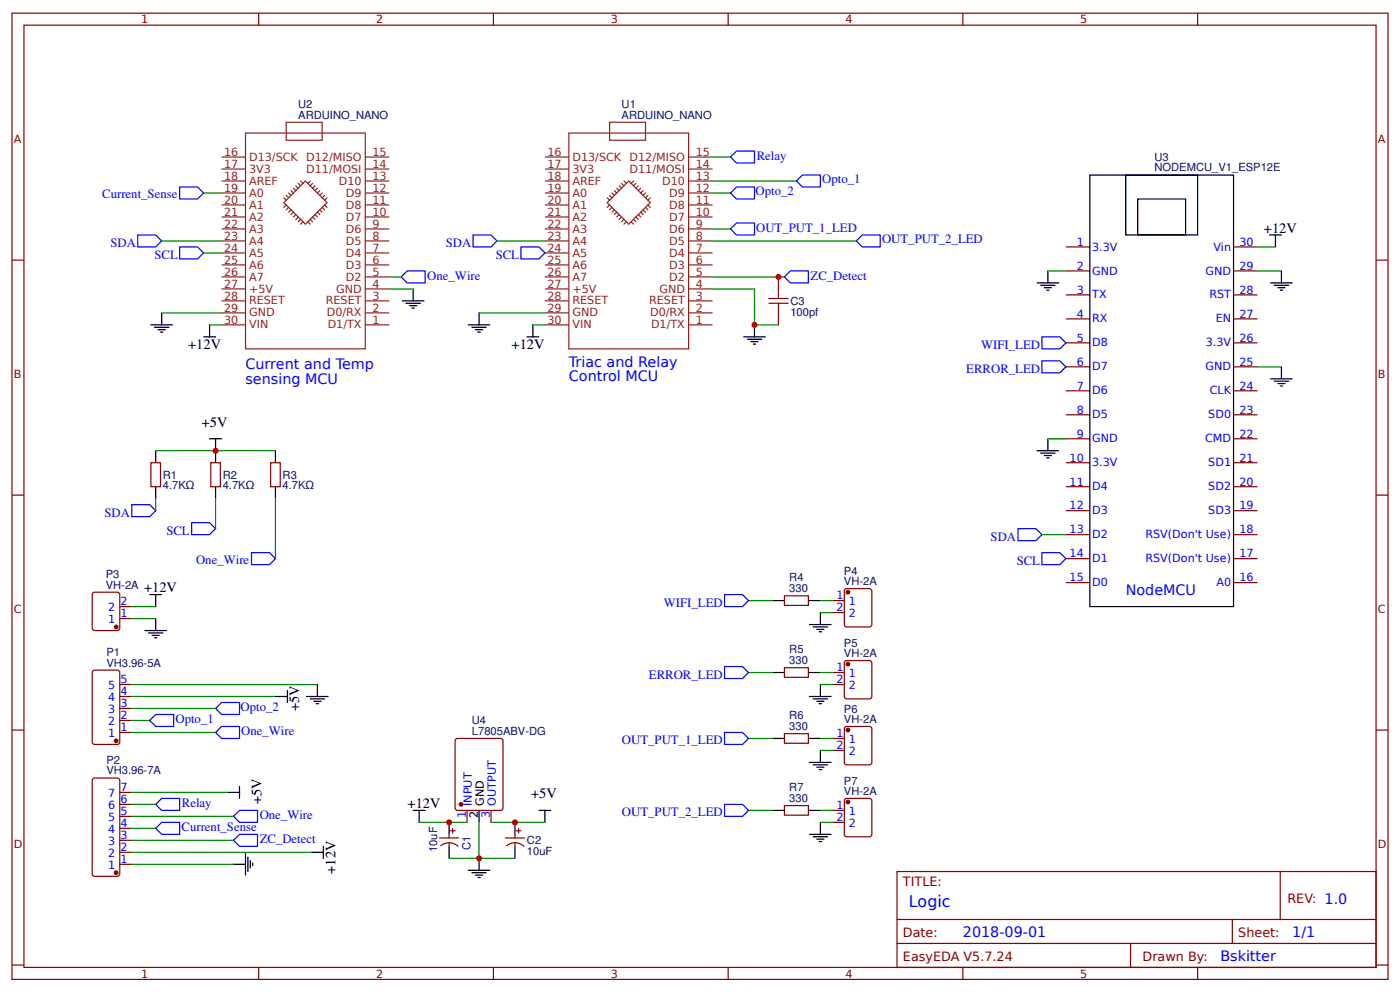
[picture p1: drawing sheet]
<svg xmlns="http://www.w3.org/2000/svg" width="309mm" height="219mm" viewBox="0 0 309 219" stroke-linecap="round" stroke-linejoin="round" font-family="sans-serif">
<g fill="none" stroke="#800" stroke-width=".26">
<path d="M2.6 2.9h304.1v213.3h-304.1zM5.3 5.6h298.7v207.9h-298.7zM57.1 2.9v2.7M109 2.9v2.7M160.9 2.9v2.7M212.7 2.9v2.7M264.6 2.9v2.7M2.6 57.4h2.7M235.5 54.5h5.3M235.5 59.8h5.3M272.5 54.5h5.3M272.5 59.8h5.3"/>
<path d="M304 57.4h2.7M172 61.1v2.7M172 69.1v2.6M235.5 65.1h5.3M235.5 70.4h5.3M235.5 75.7h5.3M272.5 65.1h5.3M272.5 70.4h5.3M272.5 75.7h5.3M235.5 81h5.3M235.5 86.3h5.3M235.5 91.5h5.3"/>
<path d="M235.5 96.8h5.3M272.5 81h5.3M272.5 86.3h5.3M272.5 91.5h5.3M272.5 96.8h5.3M2.6 109.3h2.7M33.3 102.1h2.2v5.3h-2.2zM46.6 102.1h2.1v5.3h-2.1zM59.8 102.1h2.1v5.3h-2.1zM235.5 102.1h5.3M235.5 107.4h5.3M235.5 112.7h5.3"/>
<path d="M235.5 118h5.3M272.5 102.1h5.3M272.5 107.4h5.3M272.5 112.7h5.3M272.5 118h5.3M304 109.3h2.7M20.6 130.8l5.3-.1 .5 .3 .1 7.6-.3 .5-5.3 .1-.5-.3v-7.7zM26.5 136.5h2.6M26.5 133.9h2.6M173.3 131.5h5.3v2.1h-5.3zM183.9 132.6h2.6M183.9 135.2h2.6"/>
<path d="M186.6 130.2l.5-.3h5l.4 .3 .1 7.6-.2 .5-5.3 .1-.5-.3zM235.5 123.3h5.3M235.5 128.6h5.3M272.5 123.3h5.3M272.5 128.6h5.3M20.6 148l5.3-.1 .5 .3 .1 15.6-.3 .4-5.3 .1-.5-.3v-15.6zM26.5 159h2.6M26.5 156.4h2.6M26.5 153.7h2.6M26.5 151.1h2.6M173.3 147.4h5.3v2.1h-5.3zM183.9 151.1h2.6"/>
<path d="M183.9 148.4h2.6M186.6 146l.5-.2h5l.4 .2 .1 7.7-.2 .5-5.3 .1-.5-.3zM2.6 161.1h2.7M20.6 171.8l5.3-.1 .3 .1 .3 .4v20.7l-.3 .4-.3 .1h-5l-.3-.1-.2-.4v-20.7zM26.5 177.5h2.6M26.5 174.9h2.6M26.5 161.7h2.6M100.8 163.1l9.8-.1 .5 .2v15.1l-.2 .5-9.8 .1-.5-.3-.1-15.1zM103.2 178.9v2.6M108.5 178.9v2.6M173.3 161.9h5.3v2.1h-5.3zM173.3 177.8h5.3v2.1h-5.3z"/>
<path d="M183.9 163h2.6M183.9 165.6h2.6M183.9 178.9h2.6M186.6 160.6l.5-.3h5l.4 .3 .1 7.7-.2 .4-5.3 .1-.5-.3zM186.6 176.5l.5-.3h5l.4 .3 .1 7.6-.2 .5-5.3 .1-.5-.3zM304 161.1h2.7M26.5 190.8h2.6M26.5 188.1h2.6M26.5 185.5h2.6M26.5 182.8h2.6M26.5 180.2h2.6M97.1 184.9h4.2"/>
<path d="M97.3 186.7a2.84 2.84 0 0 1 3.9 .2M99.2 184.1v.8M99.2 186v.8M99.5 183.4h1M100 182.8v1.1M111.7 184.9h4.2M111.9 186.7a2.84 2.84 0 0 1 3.9 .2M113.8 184.1v.8M113.8 186v.8M114 183.4h1.1M114.6 182.8v1.1M183.9 181.5h2.6"/>
<path d="M198.2 192.4h105.8v21.1h-105.8zM282.8 192.4v10.5M2.6 213h2.7M57.1 213.5v2.7M109 213.5v2.7M160.9 213.5v2.7M198.2 202.9h105.8M198.2 208.2h105.8M212.7 213.5v2.7M249.8 208.2v5.3M264.6 213.5v2.7M272.3 202.9v5.3"/>
<path d="M304 213h2.7"/>
</g>
<g fill="none" stroke="#000" stroke-width=".26">
<path d="M240.8 38.6h31.7v95.3h-31.7zM248.7 38.6h15.9v13.3h-15.9zM231.5 59.8v2.6M251.4 43.9h10.5v8h-10.5zM280.5 51.9h2.6M281.8 51.9v2.6M283.1 59.8v2.6M33.3 71.7h4.8M34.1 72.2h3.2M34.9 72.8h1.6M35.5 73.3h.5M35.7 69.1v2.6"/>
<path d="M45 74.3h2.6M46.3 71.7v2.6M88.9 66.4h4.8M89.7 66.9h3.2M90.5 67.5h1.6M91 68h.5M91.3 63.8v2.6M103.5 71.7h4.7M104.2 72.2h3.2M105 72.8h1.6M105.6 73.3h.5M105.8 69.1v2.6"/>
<path d="M116.4 74.3h2.7M117.7 71.7v2.6M164.3 74.3h4.8M165.1 74.9h3.2M165.9 75.4h1.6M166.4 75.9h.6M166.7 71.7v2.6M229.1 62.4h4.8M229.9 63h3.2M230.7 63.5h1.6M231.2 64h.6M280.7 62.4h4.8"/>
<path d="M281.5 63h3.2M282.3 63.5h1.6M282.8 64h.6M34.4 99.5v2.6M46.3 96.8h2.6M47.6 96.8v5.3M60.9 99.5v2.6M229.1 99.5h4.8M231.5 96.8v2.7M280.7 83.6h4.8M281.5 84.1h3.2M282.3 84.7h1.6"/>
<path d="M282.8 85.2h.6M283.1 81v2.6M34.4 107.4v2.7M47.6 107.4v2.7M60.9 107.4v2.7M229.9 100h3.2M230.7 100.5h1.6M231.2 101.1h.6M32 139.2h4.8M32.8 139.7h3.2M33.1 131.2h2.6M34.4 131.2v2.7"/>
<path d="M34.4 136.5v2.7M170.7 132.6h2.6M178.6 132.6h2.6M178.9 137.8h4.7M179.7 138.4h3.1M180.4 138.9h1.6M181 139.4h.5M181.2 135.2v2.6M33.6 140.2h1.6M34.1 140.8h.6M60.9 153.7h2.6M63.5 152.4v2.6"/>
<path d="M67.7 153.7h4.8M68.5 154.3h3.2M69.3 154.8h1.6M69.8 155.3h.6M70.1 151.1v2.6M170.7 148.4h2.6M178.6 148.4h2.6M178.9 153.7h4.7M179.7 154.3h3.1M180.4 154.8h1.6M181 155.3h.5M181.2 151.1v2.6"/>
<path d="M50.3 174.9h2.6M52.9 173.6v2.6M91.3 178.9h2.6M92.6 178.9v2.6M105.8 178.9v2.6M119.1 178.9h2.6M120.4 178.9v2.6M170.7 178.9h2.6M170.7 163h2.6M178.6 178.9h2.6M178.6 163h2.6M178.9 168.3h4.7"/>
<path d="M179.7 168.8h3.1M180.4 169.3h1.6M181 169.9h.5M181.2 165.6v2.7M51.6 190.8h2.6M54.2 188.4v4.7M54.8 189.2v3.2M55.3 190v1.6M55.8 190.5v.5M68.8 188.1h2.6M71.4 186.8v2.6M99.2 181.5v2.6"/>
<path d="M99.2 186.8v2.6M103.5 192.1h4.7M104.2 192.6h3.2M105 193.1h1.6M105.6 193.7h.5M105.8 189.4v2.7M113.8 181.5v2.6M113.8 186.8v2.6M178.9 184.1h4.7M179.7 184.7h3.1M180.4 185.2h1.6M181 185.7h.5"/>
<path d="M181.2 181.5v2.6"/>
</g>
<g fill="none" stroke="#8d2323" stroke-width=".26">
<path d="M48.9 37.3h5.3M48.9 40h5.3M48.9 34.7h5.3M54.2 29.4h26.5v47.6h-26.5zM63.2 27h8v4h-8zM66.4 40l.5 .5M68.5 40l-.5 .5M80.7 37.3h5.3M80.7 40h5.3M80.7 34.7h5.3M120.4 37.3h5.3M120.4 40h5.3"/>
<path d="M120.4 34.7h5.3M125.7 29.4h26.4v47.6h-26.4zM134.7 27h7.9v4h-7.9zM137.8 40l.6 .5M140 40l-.6 .5M152.1 37.3h5.3M152.1 40h5.3M152.1 34.7h5.3M48.9 42.6h5.3M48.9 45.2h5.3M48.9 47.9h5.3M48.9 50.5h5.3"/>
<path d="M48.9 53.2h5.3M48.9 55.8h5.3M48.9 58.5h5.3M62.7 44.7l4.8-4.7 4.7 4.7-4.7 4.8zM62.7 43.7l.5 .5M63.2 43.1l.6 .6M63.2 45.2l-.5 .6M63.8 42.6l.5 .5M63.8 45.8l-.6 .5M64.3 42.1l.5 .5M64.3 46.3l-.5 .5M64.8 41.5l.6 .6"/>
<path d="M64.8 46.8l-.5 .6M65.4 41l.5 .5M65.4 47.4l-.6 .5M65.9 40.5l.5 .5M65.9 47.9l-.5 .5M66.4 48.4l-.5 .5M66.9 48.9l-.5 .6M68 48.9l.5 .6M68.5 48.4l.6 .5M69.1 47.9l.5 .5M69.1 40.5l-.6 .5M69.6 41l-.5 .5"/>
<path d="M69.6 47.4l.5 .5M70.1 46.8l.5 .6M70.1 41.5l-.5 .6M70.6 46.3l.6 .5M70.6 42.1l-.5 .5M71.2 45.8l.5 .5M71.2 42.6l-.6 .5M71.7 45.2l.5 .6M71.7 43.1l-.5 .6M72.2 43.7l-.5 .5M80.7 42.6h5.3M80.7 45.2h5.3"/>
<path d="M80.7 47.9h5.3M80.7 50.5h5.3M80.7 53.2h5.3M80.7 55.8h5.3M80.7 58.5h5.3M120.4 42.6h5.3M120.4 45.2h5.3M120.4 47.9h5.3M120.4 50.5h5.3M120.4 53.2h5.3M120.4 55.8h5.3M120.4 58.5h5.3"/>
<path d="M134.1 44.7l4.8-4.7 4.8 4.7-4.8 4.8zM134.1 43.7l.6 .5M134.7 43.1l.5 .6M134.7 45.2l-.6 .6M135.2 42.6l.5 .5M135.2 45.8l-.5 .5M135.7 42.1l.6 .5M135.7 46.3l-.5 .5M136.3 41.5l.5 .6M136.3 46.8l-.6 .6M136.8 41l.5 .5M136.8 47.4l-.5 .5"/>
<path d="M137.3 40.5l.5 .5M137.3 47.9l-.5 .5M137.8 48.4l-.5 .5M138.4 48.9l-.6 .6M139.4 48.9l.6 .6M140 48.4l.5 .5M140.5 47.9l.5 .5M140.5 40.5l-.5 .5M141 47.4l.6 .5M141 41l-.5 .5M141.6 46.8l.5 .6M141.6 41.5l-.6 .6"/>
<path d="M142.1 46.3l.5 .5M142.1 42.1l-.5 .5M142.6 42.6l-.5 .5M142.6 45.8l.5 .5M143.1 45.2l.6 .6M143.1 43.1l-.5 .6M143.7 43.7l-.6 .5M152.1 42.6h5.3M152.1 45.2h5.3M152.1 47.9h5.3M152.1 50.5h5.3M152.1 53.2h5.3"/>
<path d="M152.1 55.8h5.3M152.1 58.5h5.3M48.9 61.1h5.3M48.9 63.8h5.3M48.9 66.4h5.3M48.9 69.1h5.3M48.9 71.7h5.3M80.7 61.1h5.3M80.7 63.8h5.3M80.7 66.4h5.3M80.7 69.1h5.3M80.7 71.7h5.3"/>
<path d="M120.4 61.1h5.3M120.4 63.8h5.3M120.4 66.4h5.3M120.4 69.1h5.3M120.4 71.7h5.3M152.1 61.1h5.3M152.1 63.8h5.3M152.1 66.4h5.3M152.1 69.1h5.3M152.1 71.7h5.3"/>
</g>
<g fill="none" stroke="#00f" stroke-width=".26">
<path d="M161.4 34.7l1.3-1.4h4v2.7h-4zM175.9 40l1.4-1.4h3.9v2.7h-3.9zM30.4 51.9h4l1.3 1.3-1.3 1.3h-4zM39.7 54.5h4l1.3 1.3-1.3 1.3h-4zM39.7 41.3h4l1.3 1.3-1.3 1.3h-4zM104.5 51.9h4l1.3 1.3-1.3 1.3h-4zM115.1 54.5h4l1.3 1.3-1.3 1.3h-4zM161.4 50.5l1.3-1.3h4v2.7h-4zM161.4 42.6l1.3-1.3h4v2.6h-4zM190.5 51.9h4v2.6h-4l-1.3-1.3zM88.6 61.1l1.4-1.3h3.9v2.6h-3.9zM173.3 61.1l1.3-1.3h4v2.6h-4z"/>
<path d="M230.2 79.6h4l1.3 1.4-1.3 1.3h-4zM230.2 74.3h4l1.3 1.4-1.3 1.3h-4zM29.1 111.4h4l1.3 1.3-1.3 1.3h-4zM42.3 115.4h4l1.3 1.3-1.3 1.3h-4zM224.9 116.7h4l1.3 1.3-1.3 1.3h-4zM55.6 122h3.9l1.4 1.3-1.4 1.3h-3.9zM160.1 131.2h3.9l1.4 1.4-1.4 1.3h-3.9zM230.2 122h4l1.3 1.3-1.3 1.3h-4zM33.1 159l1.3-1.3h4v2.6h-4zM47.6 156.4l1.3-1.4h4v2.7h-4zM160.1 147.1h3.9l1.4 1.3-1.4 1.4h-3.9zM34.4 177.5l1.3-1.3h4v2.7h-4z"/>
<path d="M48.9 160.3h4v2.7h-4l-1.3-1.3zM160.1 177.5h3.9l1.4 1.4-1.4 1.3h-3.9zM160.1 161.7h3.9l1.4 1.3-1.4 1.3h-3.9zM34.4 182.8l1.3-1.3h4v2.6h-4zM51.6 180.2l1.3-1.3h4v2.6h-4zM52.9 184.1h4v2.7h-4l-1.3-1.3z"/>
</g>
<g fill="none" stroke="#080" stroke-width=".26">
<path d="M157.4 34.7h4M157.4 40h18.5M35.7 53.2h13.2M45 42.6h3.9M45 55.8h3.9M109.8 53.2h10.6M157.4 53.2h31.8M157.4 42.6h4M157.4 50.5h4M231.5 59.8h4M277.8 54.5h4M277.8 59.8h5.3"/>
<path d="M35.7 69.1h13.2M46.3 71.7h2.6M86 63.8h5.3M86 61.1h2.6M105.8 69.1h14.6M117.7 71.7h2.7M157.4 63.8h9.3v7.9h5.3M157.4 61.1h15.9M34.4 99.5h26.5M231.5 96.8h4M277.8 81h5.3M34.4 110.1v2.6"/>
<path d="M47.6 110.1v6.6M60.9 110.1v13.2M230.2 118h5.3M29.1 136.5h5.3M29.1 133.9h5.3M165.4 132.6h5.3M181.2 135.2h2.7M181.2 132.6h2.7M29.1 151.1h41M29.1 153.7h31.8M29.1 156.4h18.5M29.1 159h4"/>
<path d="M165.4 148.4h5.3M181.2 151.1h2.7M181.2 148.4h2.7M29.1 177.5h5.3M29.1 174.9h21.2M29.1 161.7h18.5M165.4 163h5.3M165.4 178.9h5.3M181.2 163h2.7M181.2 165.6h2.7M181.2 178.9h2.7M29.1 190.8h22.5"/>
<path d="M29.1 188.1h39.7M29.1 185.5h22.5M29.1 182.8h5.3M29.1 180.2h22.5M92.6 181.5h10.6M99.2 189.4h14.6M105.8 181.5v7.9M108.5 181.5h11.9M181.2 181.5h2.7"/>
</g>
<g fill="#800" stroke="#800" stroke-width=".26">
<circle cx="101.9" cy="177.5" r=".4"/>
<circle cx="25.7" cy="192.6" r=".4"/>
<circle cx="25.7" cy="163.5" r=".4"/>
<circle cx="25.7" cy="138.4" r=".4"/>
<circle cx="187.3" cy="130.7" r=".4"/>
<circle cx="187.3" cy="146.6" r=".4"/>
<circle cx="187.3" cy="161.1" r=".4"/>
<circle cx="187.3" cy="177" r=".4"/>
</g>
<path d="M169.9 65.9h4.2M169.9 66.9h4.2M172 63.8v2.1M172 66.9v2.2" fill="none" stroke="#a00000" stroke-width=".26"/>
<g fill="#c00">
<circle cx="47.6" cy="99.5" r=".66"/>
<circle cx="99.2" cy="181.5" r=".66"/>
<circle cx="113.8" cy="181.5" r=".66"/>
<circle cx="105.8" cy="189.4" r=".66"/>
<circle cx="172" cy="61.1" r=".66"/>
<circle cx="166.7" cy="71.7" r=".66"/>
</g>
<text font-size="3.5" fill="#00f" x="200.8" y="200.3">Logic</text>
<g font-size="3.2">
<text x="279.2" y="51.4">+12V</text>
<text x="41.6" y="77">+12V</text>
<text x="113" y="77">+12V</text>
<text x="44.6" y="94.1">+5V</text>
<text x="31.9" y="130.7">+12V</text>
<text x="66.1" y="156.9" transform="rotate(-90 66.1 156.9)">+5V</text>
<text x="57.8" y="177.5" transform="rotate(-90 57.8 177.5)">+5V</text>
<text x="90.1" y="178.4">+12V</text>
<text x="117.4" y="176.2">+5V</text>
<text x="74.1" y="192.8" transform="rotate(-90 74.1 192.8)">+12V</text>
</g>
<g font-size="3.2" fill="#00f">
<text x="54.2" y="81.5">Current and Temp</text>
<text x="125.7" y="81">Triac and Relay</text>
<text x="54.2" y="84.7">sensing MCU</text>
<text x="125.7" y="84.1">Control MCU</text>
<text x="248.7" y="131.2">NodeMCU</text>
<text x="212.7" y="206.9">2018-09-01</text>
<text x="285.5" y="206.9">1/1</text>
<text x="269.6" y="212.2">Bskitter</text>
</g>
<g font-size="2.8" fill="#00f">
<text x="167.2" y="35.2">Relay</text>
<text x="181.6" y="40.5">Opto_1</text>
<text x="22.6" y="43.8">Current_Sense</text>
<text x="166.9" y="43.1">Opto_2</text>
<text x="167" y="51.1">OUT_PUT_1_LED</text>
<text x="194.9" y="53.7">OUT_PUT_2_LED</text>
<text x="24.4" y="54.5">SDA</text>
<text x="34.1" y="57.2">SCL</text>
<text x="98.5" y="54.5">SDA</text>
<text x="109.5" y="57.2">SCL</text>
<text x="94.4" y="61.8">One_Wire</text>
<text x="179.1" y="61.7">ZC_Detect</text>
<text x="216.8" y="77">WIFI_LED</text>
<text x="213.5" y="82.3">ERROR_LED</text>
<text x="23.1" y="114">SDA</text>
<text x="36.8" y="118">SCL</text>
<text x="218.8" y="119.3">SDA</text>
<text x="43.3" y="124.6">One_Wire</text>
<text x="224.6" y="124.6">SCL</text>
<text x="146.7" y="133.9">WIFI_LED</text>
<text x="143.4" y="149.8">ERROR_LED</text>
<text x="38.8" y="159.5">Opto_1</text>
<text x="53.1" y="156.9">Opto_2</text>
<text x="53.3" y="162.3">One_Wire</text>
<text x="137.4" y="164.3">OUT_PUT_1_LED</text>
<text x="40.2" y="178.1">Relay</text>
<text x="40.1" y="183.5">Current_Sense</text>
<text x="57.4" y="180.8">One_Wire</text>
<text x="137.4" y="180.2">OUT_PUT_2_LED</text>
<text x="57.4" y="186">ZC_Detect</text>
</g>
<g font-size="2.8" fill="#800">
<text x="199.5" y="195.5">TITLE:</text>
<text x="284.4" y="199.2">REV: 1.0</text>
<text x="199.5" y="206.9">Date:</text>
<text x="273.6" y="206.9">Sheet:</text>
<text x="199.5" y="212.2">EasyEDA V5.7.24</text>
<text x="252.4" y="212.2">Drawn By:</text>
</g>
<g font-size="2.5" fill="#800">
<text x="31.2" y="5.2">1</text>
<text x="83.1" y="5.2">2</text>
<text x="134.9" y="5.2">3</text>
<text x="186.8" y="5.2">4</text>
<text x="238.7" y="5.2">5</text>
<text x="3" y="31.5">A</text>
<text x="304.4" y="31.5">A</text>
<text x="3" y="83.3">B</text>
<text x="304.4" y="83.3">B</text>
<text x="3" y="135.2">C</text>
<text x="304.4" y="135.2">C</text>
<text x="3" y="187.1">D</text>
<text x="304.4" y="187.1">D</text>
<text x="31.2" y="215.8">1</text>
<text x="83.1" y="215.8">2</text>
<text x="134.9" y="215.8">3</text>
<text x="186.8" y="215.8">4</text>
<text x="238.7" y="215.8">5</text>
</g>
<g font-size="2.5" fill="#000080">
<text x="65.9" y="23.8">U2</text>
<text x="137.3" y="23.8">U1</text>
<text x="65.9" y="26.2">ARDUINO_NANO</text>
<text x="137.3" y="26.2">ARDUINO_NANO</text>
<text x="255.1" y="35.6">U3</text>
<text x="255.1" y="37.8">NODEMCU_V1_ESP12E</text>
<text x="174.6" y="69.6">100pf</text>
<text x="174.6" y="67.3">C3</text>
<text x="36" y="105.6">R1</text>
<text x="49.2" y="105.6">R2</text>
<text x="62.4" y="105.6">R3</text>
<text x="36" y="108">4.7KΩ</text>
<text x="49.2" y="108">4.7KΩ</text>
<text x="62.4" y="108">4.7KΩ</text>
<text x="23.4" y="129.9">VH-2A</text>
<text x="23.4" y="127.5">P3</text>
<text x="174.4" y="130.7">330</text>
<text x="174.4" y="128.3">R4</text>
<text x="186.5" y="129.1">VH-2A</text>
<text x="186.5" y="126.9">P4</text>
<text x="186.5" y="142.8">P5</text>
<text x="23.5" y="147.1">VH3.96-5A</text>
<text x="23.5" y="144.7">P1</text>
<text x="174.4" y="146.6">330</text>
<text x="174.4" y="144.2">R5</text>
<text x="186.5" y="145">VH-2A</text>
<text x="104.3" y="159.8">U4</text>
<text x="174.4" y="161.1">330</text>
<text x="174.4" y="158.8">R6</text>
<text x="186.5" y="159.5">VH-2A</text>
<text x="186.5" y="157.3">P6</text>
<text x="104.3" y="162.2">L7805ABV-DG</text>
<text x="23.5" y="170.9">VH3.96-7A</text>
<text x="23.5" y="168.6">P2</text>
<text x="186.5" y="173.2">P7</text>
<text x="174.4" y="177">330</text>
<text x="174.4" y="174.6">R7</text>
<text x="186.5" y="175.4">VH-2A</text>
<text x="96.6" y="188.1" transform="rotate(-90 96.6 188.1)">10uF</text>
<text x="104" y="187.5" transform="rotate(-90 104 187.5)">C1</text>
<text x="116.4" y="188.7">10uF</text>
<text x="116.4" y="186.4">C2</text>
</g>
<g font-size="2.5" fill="#8d2323">
<text x="49.5" y="34.4">16</text>
<text x="55" y="35.5">D13/SCK</text>
<text x="67.7" y="35.5">D12/MISO</text>
<text x="82.3" y="34.4">15</text>
<text x="120.9" y="34.4">16</text>
<text x="126.5" y="35.5">D13/SCK</text>
<text x="139.1" y="35.5">D12/MISO</text>
<text x="153.7" y="34.4">15</text>
<text x="49.5" y="39.7">18</text>
<text x="49.5" y="37">17</text>
<text x="55" y="40.7">AREF</text>
<text x="55" y="38.1">3V3</text>
<text x="67.7" y="38.1">D11/MOSI</text>
<text x="74.9" y="40.7">D10</text>
<text x="82.3" y="37">14</text>
<text x="82.3" y="39.7">13</text>
<text x="120.9" y="39.7">18</text>
<text x="120.9" y="37">17</text>
<text x="126.5" y="40.7">AREF</text>
<text x="126.5" y="38.1">3V3</text>
<text x="139.1" y="38.1">D11/MOSI</text>
<text x="146.3" y="40.7">D10</text>
<text x="153.7" y="37">14</text>
<text x="153.7" y="39.7">13</text>
<text x="49.5" y="47.6">21</text>
<text x="49.5" y="45">20</text>
<text x="49.5" y="42.3">19</text>
<text x="55" y="46">A1</text>
<text x="55" y="43.4">A0</text>
<text x="76.4" y="43.4">D9</text>
<text x="76.4" y="46">D8</text>
<text x="82.3" y="42.3">12</text>
<text x="82.3" y="45">11</text>
<text x="82.3" y="47.6">10</text>
<text x="120.9" y="47.6">21</text>
<text x="120.9" y="45">20</text>
<text x="120.9" y="42.3">19</text>
<text x="126.5" y="46">A1</text>
<text x="126.5" y="43.4">A0</text>
<text x="147.9" y="43.4">D9</text>
<text x="147.9" y="46">D8</text>
<text x="153.7" y="42.3">12</text>
<text x="153.7" y="45">11</text>
<text x="153.7" y="47.6">10</text>
<text x="49.5" y="52.9">23</text>
<text x="49.5" y="50.3">22</text>
<text x="55" y="54">A4</text>
<text x="55" y="51.3">A3</text>
<text x="55" y="48.7">A2</text>
<text x="76.4" y="48.7">D7</text>
<text x="76.4" y="51.3">D6</text>
<text x="76.4" y="54">D5</text>
<text x="82.3" y="50.3">9</text>
<text x="82.3" y="52.9">8</text>
<text x="120.9" y="52.9">23</text>
<text x="120.9" y="50.3">22</text>
<text x="126.5" y="54">A4</text>
<text x="126.5" y="51.3">A3</text>
<text x="126.5" y="48.7">A2</text>
<text x="147.9" y="48.7">D7</text>
<text x="147.9" y="51.3">D6</text>
<text x="147.9" y="54">D5</text>
<text x="153.7" y="50.3">9</text>
<text x="153.7" y="52.9">8</text>
<text x="49.5" y="58.2">25</text>
<text x="49.5" y="55.6">24</text>
<text x="55" y="59.3">A6</text>
<text x="55" y="56.6">A5</text>
<text x="76.4" y="56.6">D4</text>
<text x="76.4" y="59.3">D3</text>
<text x="82.3" y="55.6">7</text>
<text x="82.3" y="58.2">6</text>
<text x="120.9" y="58.2">25</text>
<text x="120.9" y="55.6">24</text>
<text x="126.5" y="59.3">A6</text>
<text x="126.5" y="56.6">A5</text>
<text x="147.9" y="56.6">D4</text>
<text x="147.9" y="59.3">D3</text>
<text x="153.7" y="55.6">7</text>
<text x="153.7" y="58.2">6</text>
<text x="49.5" y="63.5">27</text>
<text x="49.5" y="60.9">26</text>
<text x="55" y="64.6">+5V</text>
<text x="55" y="61.9">A7</text>
<text x="74.2" y="64.6">GND</text>
<text x="76.4" y="61.9">D2</text>
<text x="82.3" y="60.9">5</text>
<text x="82.3" y="63.5">4</text>
<text x="120.9" y="63.5">27</text>
<text x="120.9" y="60.9">26</text>
<text x="126.5" y="64.6">+5V</text>
<text x="126.5" y="61.9">A7</text>
<text x="145.7" y="64.6">GND</text>
<text x="147.9" y="61.9">D2</text>
<text x="153.7" y="60.9">5</text>
<text x="153.7" y="63.5">4</text>
<text x="49.5" y="71.4">30</text>
<text x="49.5" y="68.8">29</text>
<text x="49.5" y="66.1">28</text>
<text x="55" y="69.8">GND</text>
<text x="55" y="67.2">RESET</text>
<text x="72" y="67.2">RESET</text>
<text x="72.2" y="69.8">D0/RX</text>
<text x="82.3" y="66.1">3</text>
<text x="82.3" y="68.8">2</text>
<text x="82.3" y="71.4">1</text>
<text x="120.9" y="71.4">30</text>
<text x="120.9" y="68.8">29</text>
<text x="120.9" y="66.1">28</text>
<text x="126.5" y="69.8">GND</text>
<text x="126.5" y="67.2">RESET</text>
<text x="143.4" y="67.2">RESET</text>
<text x="143.6" y="69.8">D0/RX</text>
<text x="153.7" y="66.1">3</text>
<text x="153.7" y="68.8">2</text>
<text x="153.7" y="71.4">1</text>
<text x="55" y="72.5">VIN</text>
<text x="72.4" y="72.5">D1/TX</text>
<text x="126.5" y="72.5">VIN</text>
<text x="143.8" y="72.5">D1/TX</text>
</g>
<g font-size="2.5" fill="#00f">
<text x="237.9" y="54.2">1</text>
<text x="237.9" y="59.5">2</text>
<text x="241.3" y="55.3">3.3V</text>
<text x="268.1" y="55.3">Vin</text>
<text x="273.8" y="59.5">29</text>
<text x="273.8" y="54.2">30</text>
<text x="237.9" y="64.8">3</text>
<text x="241.3" y="60.6">GND</text>
<text x="241.3" y="65.9">TX</text>
<text x="266.3" y="60.6">GND</text>
<text x="267.2" y="65.9">RST</text>
<text x="273.8" y="64.8">28</text>
<text x="237.9" y="70.1">4</text>
<text x="241.3" y="71.2">RX</text>
<text x="268.6" y="71.2">EN</text>
<text x="273.8" y="70.1">27</text>
<text x="237.9" y="75.4">5</text>
<text x="241.3" y="76.5">D8</text>
<text x="266.4" y="76.5">3.3V</text>
<text x="273.8" y="75.4">26</text>
<text x="237.9" y="80.7">6</text>
<text x="241.3" y="81.8">D7</text>
<text x="266.3" y="81.8">GND</text>
<text x="273.8" y="80.7">25</text>
<text x="237.9" y="86">7</text>
<text x="241.3" y="87">D6</text>
<text x="267.3" y="87">CLK</text>
<text x="273.8" y="86">24</text>
<text x="237.9" y="91.3">8</text>
<text x="241.3" y="92.3">D5</text>
<text x="267" y="92.3">SD0</text>
<text x="273.8" y="91.3">23</text>
<text x="236.3" y="101.9">10</text>
<text x="237.9" y="96.6">9</text>
<text x="241.3" y="97.6">GND</text>
<text x="266.2" y="97.6">CMD</text>
<text x="273.8" y="101.9">21</text>
<text x="273.8" y="96.6">22</text>
<text x="236.3" y="107.2">11</text>
<text x="241.3" y="102.9">3.3V</text>
<text x="267" y="102.9">SD1</text>
<text x="273.8" y="107.2">20</text>
<text x="236.3" y="112.4">12</text>
<text x="241.3" y="108.2">D4</text>
<text x="241.3" y="113.5">D3</text>
<text x="267" y="113.5">SD3</text>
<text x="267" y="108.2">SD2</text>
<text x="273.8" y="112.4">19</text>
<text x="236.3" y="117.7">13</text>
<text x="241.3" y="118.8">D2</text>
<text x="253.1" y="118.8">RSV(Don't Use)</text>
<text x="273.8" y="117.7">18</text>
<text x="236.3" y="123">14</text>
<text x="241.3" y="124.1">D1</text>
<text x="253.1" y="124.1">RSV(Don't Use)</text>
<text x="273.8" y="123">17</text>
<text x="236.3" y="128.3">15</text>
<text x="241.3" y="129.4">D0</text>
<text x="268.7" y="129.4">A0</text>
<text x="273.8" y="128.3">16</text>
<text x="23.9" y="137.6">1</text>
<text x="23.9" y="134.9">2</text>
<text x="26.6" y="136.3">1</text>
<text x="26.6" y="133.6">2</text>
<text x="184.8" y="132.3">1</text>
<text x="184.8" y="134.9">2</text>
<text x="187.5" y="133.6">1</text>
<text x="187.5" y="136.3">2</text>
<text x="184.8" y="148.2">1</text>
<text x="187.5" y="149.5">1</text>
<text x="23.9" y="154.8">4</text>
<text x="23.9" y="152.1">5</text>
<text x="26.6" y="153.5">4</text>
<text x="26.6" y="150.8">5</text>
<text x="184.8" y="150.8">2</text>
<text x="187.5" y="152.1">2</text>
<text x="23.9" y="160.1">2</text>
<text x="23.9" y="157.4">3</text>
<text x="26.6" y="161.4">1</text>
<text x="26.6" y="158.8">2</text>
<text x="26.6" y="156.1">3</text>
<text x="23.9" y="162.7">1</text>
<text x="184.8" y="162.7">1</text>
<text x="184.8" y="165.4">2</text>
<text x="187.5" y="164">1</text>
<text x="187.5" y="166.7">2</text>
<text x="23.9" y="178.6">6</text>
<text x="23.9" y="175.9">7</text>
<text x="26.6" y="179.9">5</text>
<text x="26.6" y="177.3">6</text>
<text x="26.6" y="174.6">7</text>
<text x="104.2" y="177.9" transform="rotate(-90 104.2 177.9)">INPUT</text>
<text x="109.5" y="177.9" transform="rotate(-90 109.5 177.9)">OUTPUT</text>
<text x="184.8" y="178.6">1</text>
<text x="187.5" y="179.9">1</text>
<text x="23.9" y="183.9">4</text>
<text x="23.9" y="181.2">5</text>
<text x="26.6" y="185.2">3</text>
<text x="26.6" y="182.6">4</text>
<text x="102.9" y="180.6" transform="rotate(-90 102.9 180.6)">1</text>
<text x="108.2" y="180.6" transform="rotate(-90 108.2 180.6)">3</text>
<text x="184.8" y="181.2">2</text>
<text x="187.5" y="182.6">2</text>
<text x="23.9" y="191.8">1</text>
<text x="23.9" y="189.2">2</text>
<text x="23.9" y="186.5">3</text>
<text x="26.6" y="190.5">1</text>
<text x="26.6" y="187.9">2</text>
</g>
<g font-size="2.5">
<text x="106.9" y="177.9" transform="rotate(-90 106.9 177.9)">GND</text>
<text x="105.6" y="180.6" transform="rotate(-90 105.6 180.6)">2</text>
</g>
</svg>
